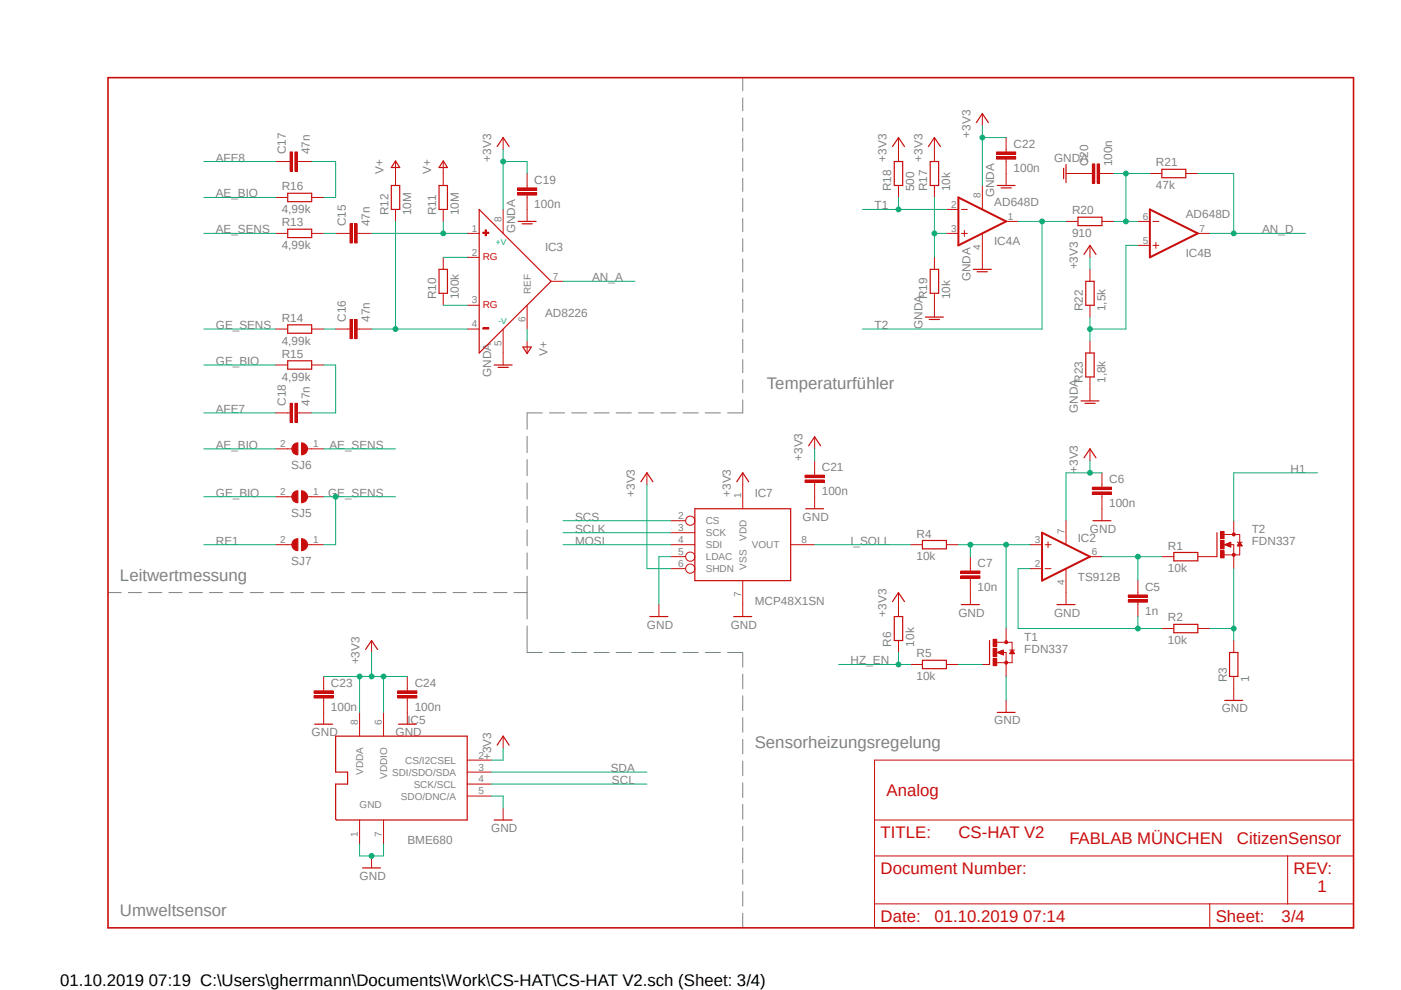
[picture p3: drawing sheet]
<svg xmlns="http://www.w3.org/2000/svg" width="297mm" height="210mm" viewBox="0 0 297 210" stroke-linecap="round" stroke-linejoin="round" font-family="sans-serif">
<path d="M22.4 16.1l265 181.2M287.4 16.1l-265 181.2" fill="none" stroke="#fff" stroke-width=".21"/>
<g fill="none" stroke="#808080" stroke-width=".21">
<path d="M157.5 16.5v2.8M157.5 20.7v2.8M157.5 25v2.8M157.5 29.3v2.7M157.5 33.6v2.7M157.5 37.8v2.8M157.5 42.1v2.8M157.5 46.4v2.7M157.5 50.6v2.8M157.5 54.9v2.8M157.5 59.2v2.7M157.5 63.5v2.7"/>
<path d="M157.5 67.7v2.8M157.5 72v2.8M157.5 76.2v2.8M111.8 92.5v3.5M111.8 97.5v3.4M115 87.5h-3.2v3.5M116.5 87.5h3.2M121.2 87.5h3.2M125.9 87.5h3.3M130.6 87.5h3.3M135.4 87.5h3.2M140.1 87.5h3.2"/>
<path d="M144.8 87.5h3.2M149.5 87.5h3.2M157.5 84.8v2.7h-3.2M157.5 80.5v2.8M111.8 102.4v3.4M111.8 107.4v3.4M111.8 112.3v3.4M111.8 117.2v3.5M22.9 125.6h2.8M27.2 125.6h2.8M31.5 125.6h2.8M35.8 125.6h2.8"/>
<path d="M40.1 125.6h2.8M44.4 125.6h2.8M48.7 125.6h2.8M53 125.6h2.8M57.3 125.6h2.8M61.6 125.6h2.8M66 125.6h2.7M70.2 125.6h2.8M74.5 125.6h2.8M78.8 125.6h2.9M83.1 125.6h2.8M87.5 125.6h2.8"/>
<path d="M91.7 125.6h2.9M96.1 125.6h2.7M100.4 125.6h2.8M104.6 125.6h2.9M109 125.6h2.8M111.8 122.2v9M111.8 132.7v5.6h3.2M116.5 138.3h3.2M121.2 138.3h3.2M125.9 138.3h3.3M130.6 138.3h3.3M135.4 138.3h3.2"/>
<path d="M140.1 138.3h3.2M144.8 138.3h3.2M149.5 138.3h3.2M154.3 138.3h3.2v3.1M157.5 142.9v3.1M157.5 147.5v3.2M157.5 152.1v3.2M157.5 156.8v3.1M157.5 161.4v3.1M157.5 166v3.1M157.5 170.6v3.1M157.5 175.2v3.1"/>
<path d="M157.5 179.8v3.1M157.5 184.4v3.1M157.5 189v3.1M157.5 193.6v3.1"/>
</g>
<path d="M220.9 112.9l10.2 5.1-10.2 5.1z" fill="none" stroke="#c90d0c" stroke-width=".42"/>
<path d="M218.4 115.5h2.5M221.6 115.5h1.2M222.2 114.9v1.2M226 110.4v5.1M231.1 118h2.5M218.4 120.6h2.5M221.6 120.6h1.2M226 120.6v5M241.3 125.6v.6M241.3 127.7v.5" fill="none" stroke="#c90d0c" stroke-width=".21"/>
<path d="M239.2 127.2h4.1v.5h-4.1z" fill-rule="evenodd" fill="#c90d0c"/>
<path d="M239.2 127.2h4.1v.5h-4.1z" fill="none" stroke="#c90d0c" stroke-width=".21"/>
<path d="M239.2 126.2h4.1v.5h-4.1z" fill-rule="evenodd" fill="#c90d0c"/>
<path d="M233.6 102.8v.5M233.6 104.8v.5M239.2 126.2h4.1v.5h-4.1zM241.3 123.1v2.5M241.3 128.2v2.5" fill="none" stroke="#c90d0c" stroke-width=".21"/>
<path d="M231.6 104.3h4.1v.5h-4.1z" fill-rule="evenodd" fill="#c90d0c"/>
<path d="M231.6 104.3h4.1v.5h-4.1z" fill="none" stroke="#c90d0c" stroke-width=".21"/>
<path d="M231.6 103.3h4.1v.5h-4.1z" fill-rule="evenodd" fill="#c90d0c"/>
<path d="M231.6 103.3h4.1v.5h-4.1zM233.6 100.2v2.6M233.6 105.3v2.6M205.7 120.6v.5M205.7 122.6v.5" fill="none" stroke="#c90d0c" stroke-width=".21"/>
<path d="M203.7 122.1h4.1v.5h-4.1z" fill-rule="evenodd" fill="#c90d0c"/>
<path d="M203.7 122.1h4.1v.5h-4.1z" fill="none" stroke="#c90d0c" stroke-width=".21"/>
<path d="M203.7 121.1h4.1v.5h-4.1z" fill-rule="evenodd" fill="#c90d0c"/>
<g fill="none" stroke="#c90d0c" stroke-width=".21">
<path d="M231.1 95.2v2.5M193 115.5h2.6M200.7 115.5h2.5M205.7 118v2.6M233.6 107.9v2.5M246.3 118h2.6M254 118h2.5M190.5 125.6v5.1M190.5 135.8v2.5M203.7 121.1h4.1v.5h-4.1zM205.7 123.1v5.1M211.2 138.3h2.1v2.6"/>
<path d="M211.3 136.2h3.3v1.6M213.3 135.8v.4M214.1 137.8h1M214.6 138.5v2h-3.3M226 125.6v2.6M246.3 133.3h2.6M254 133.3h2.5M261.6 135.8v2.5M193 140.9h2.6M200.7 140.9h2.5M208.3 140.9h1.5M213.3 148.5v2.5"/>
<path d="M261.6 143.4v5.1"/>
</g>
<g fill="none" stroke="#c90d0c" stroke-width=".25">
<path d="M229.8 97.1l1.3-1.9 1.3 1.9M195.6 114.6h5.1v1.8h-5.1zM231.7 110.4h3.8M248.9 117.1h5.1v1.8h-5.1zM189.2 127.6l1.3-2 1.3 2M189.6 130.7h1.8v5.1h-1.8zM195.6 140h5.1v1.8h-5.1zM203.8 128.2h3.8M209.8 135.8v5.1M224.1 128.2h3.8M248.9 132.4h5.1v1.8h-5.1zM260.7 138.3h1.8v5.1h-1.8z"/>
<path d="M211.5 151h3.7M259.7 148.5h3.8"/>
</g>
<path d="M213.1 135.9h.5v.5h-.5z" fill-rule="evenodd" fill="#c90d0c"/>
<path d="M213.1 135.9h.5v.5h-.5z" fill="none" stroke="#c90d0c" stroke-width=".21"/>
<path d="M213.1 140.3h.5v.4h-.5z" fill-rule="evenodd" fill="#c90d0c"/>
<path d="M213.1 140.3h.5v.4h-.5z" fill="none" stroke="#c90d0c" stroke-width=".21"/>
<path d="M210.6 139.6h.7v1.5h-.7z" fill-rule="evenodd" fill="#c90d0c"/>
<path d="M210.6 139.6h.7v1.5h-.7z" fill="none" stroke="#c90d0c" stroke-width=".21"/>
<path d="M210.6 135.6h.7v1.5h-.7z" fill-rule="evenodd" fill="#c90d0c"/>
<path d="M210.6 135.6h.7v1.5h-.7z" fill="none" stroke="#c90d0c" stroke-width=".21"/>
<path d="M210.6 137.5h.7v1.7h-.7z" fill-rule="evenodd" fill="#c90d0c"/>
<g fill="none" stroke="#c90d0c" stroke-width=".21">
<path d="M256.5 118h1.5M259.4 115.5h2.2v2.5M259.6 113.3h3.2v1.7M261.6 112.9v.4M262.3 115h1.1M262.8 115.6v2h-3.3M210.6 137.5h.7v1.7h-.7zM211.5 138.3l1.2-.5v1.1zM211.5 138.3h1.2M211.6 138.3h1.1M211.7 138.4h1M211.8 138.2h.9"/>
<path d="M211.9 138.5h.8M212 138.1h.7M212.2 138.6h.5M212.3 138h.4M212.4 138.7h.3M212.5 137.9h.2M212.6 138.8h.1M213.3 133.3v2.5M214.1 138.5h1M214.2 138.4h.8M214.2 138.3h.8M214.3 138.3h.6"/>
<path d="M214.4 138.2h.4M214.4 138.1h.4M214.5 138h.2M214.5 137.9h.2M214.6 137.8l.5 .8h-1zM213.3 140.9v2.5"/>
</g>
<path d="M258 112.9v5.1" fill="none" stroke="#c90d0c" stroke-width=".25"/>
<path d="M261.4 113.1h.4v.4l-.2 .2-.2-.2-.2-.2z" fill-rule="evenodd" fill="#c90d0c"/>
<path d="M261.4 113.1h.4v.4l-.2 .2-.2-.2-.2-.2z" fill="none" stroke="#c90d0c" stroke-width=".21"/>
<path d="M261.4 117.4h.4v.5l-.2 .1-.2-.1-.2-.3z" fill-rule="evenodd" fill="#c90d0c"/>
<path d="M261.4 117.4h.4v.5l-.2 .1-.2-.1-.2-.3z" fill="none" stroke="#c90d0c" stroke-width=".21"/>
<path d="M258.8 116.8h.7v1.5h-.7z" fill-rule="evenodd" fill="#c90d0c"/>
<path d="M258.8 116.8h.7v1.5h-.7z" fill="none" stroke="#c90d0c" stroke-width=".21"/>
<path d="M258.8 112.7h.7v1.5h-.7z" fill-rule="evenodd" fill="#c90d0c"/>
<path d="M258.8 112.7h.7v1.5h-.7z" fill="none" stroke="#c90d0c" stroke-width=".21"/>
<path d="M258.8 114.6h.7v1.8h-.7z" fill-rule="evenodd" fill="#c90d0c"/>
<g fill="none" stroke="#c90d0c" stroke-width=".21">
<path d="M258.8 114.6h.7v1.8h-.7zM259.8 115.5h1.1M259.8 115.4h1.1M260 115.6h.9M260 115.4h.9M260.2 115.7h.7M260.2 115.3h.7M260.4 115.8h.5M260.5 115.2h.4M260.7 115.1h.2M260.7 115.9h.2M260.9 116h.1"/>
<path d="M260.9 115h.1M260.9 115l-1.2 .5 1.2 .5M260.9 115v1M261.6 110.4v2.5M261.6 118v2.6M262.4 115.7h1M262.4 115.6h.9M262.5 115.5h.7M262.5 115.4h.6M262.6 115.4h.5M262.7 115.3h.4M262.7 115.2h.3"/>
<path d="M262.8 115.1h.1M262.8 115l.6 .7h-1.1zM262.8 115h.1"/>
</g>
<path d="M101.6 44.4l15.2 15.2-15.2 15.2z" fill="none" stroke="#c90d0c" stroke-width=".25"/>
<path d="M102.9 48.7h.2v1.3h-.2z" fill-rule="evenodd" fill="#c90d0c"/>
<path d="M102.9 48.7h.2v1.3h-.2z" fill="none" stroke="#c90d0c" stroke-width=".21"/>
<path d="M102.4 49.2h1.2v.3h-1.2z" fill-rule="evenodd" fill="#c90d0c"/>
<path d="M102.4 49.2h1.2v.3h-1.2z" fill="none" stroke="#c90d0c" stroke-width=".21"/>
<path d="M102.4 69.5h1.2v.3h-1.2z" fill-rule="evenodd" fill="#c90d0c"/>
<g fill="none" stroke="#c90d0c" stroke-width=".21">
<path d="M83.9 36.8v2.5M94 36.8v2.5M58.5 49.5h2.5M58.5 41.9h2.5M66.1 49.5h2.5M66.1 41.9h2.5M73.7 49.5h.5M75.7 49.5h.5M83.9 44.4v2.5M94 44.4v2.5M94 54.6v2.5M99.1 49.5h2.5"/>
<path d="M99.1 54.6h2.5M106.7 44.4v5.1M116.8 59.6h2.6M58.5 69.8h2.5M58.5 77.4h2.5M66.1 69.8h2.5M66.1 77.4h2.5M94 62.2v2.5M99.1 69.8h2.5M99.1 64.7h2.5M102.4 69.5h1.2v.3h-1.2zM106.7 69.8v5"/>
<path d="M111.8 64.7v5.1"/>
</g>
<path d="M83 39.3h1.7v5.1h-1.7zM93.1 39.3h1.8v5.1h-1.8zM61 48.6h5.1v1.8h-5.1zM61 41h5.1v1.8h-5.1zM93.1 57.1h1.8v5.1h-1.8zM61 68.9h5.1v1.8h-5.1zM61 76.5h5.1v1.8h-5.1z" fill="none" stroke="#c90d0c" stroke-width=".25"/>
<path d="M75.2 47.5h.5v4h-.5z" fill-rule="evenodd" fill="#c90d0c"/>
<path d="M75.2 47.5h.5v4h-.5z" fill="none" stroke="#c90d0c" stroke-width=".21"/>
<path d="M74.2 47.5h.5v4h-.5z" fill-rule="evenodd" fill="#c90d0c"/>
<path d="M71.2 49.5h2.5M74.2 47.5h.5v4h-.5zM76.2 49.5h2.6M73.7 69.8h.5M75.7 69.8h.5" fill="none" stroke="#c90d0c" stroke-width=".21"/>
<path d="M75.2 67.7h.5v4.1h-.5z" fill-rule="evenodd" fill="#c90d0c"/>
<path d="M75.2 67.7h.5v4.1h-.5z" fill="none" stroke="#c90d0c" stroke-width=".21"/>
<path d="M74.2 67.7h.5v4.1h-.5z" fill-rule="evenodd" fill="#c90d0c"/>
<path d="M61 34.2h.5M63 34.2h.5M71.2 69.8h2.5M74.2 67.7h.5v4.1h-.5zM76.2 69.8h2.6" fill="none" stroke="#c90d0c" stroke-width=".21"/>
<path d="M62.5 32.2h.5v4.1h-.5z" fill-rule="evenodd" fill="#c90d0c"/>
<path d="M62.5 32.2h.5v4.1h-.5z" fill="none" stroke="#c90d0c" stroke-width=".21"/>
<path d="M61.5 32.2h.5v4.1h-.5z" fill-rule="evenodd" fill="#c90d0c"/>
<path d="M58.5 34.2h2.5M61.5 32.2h.5v4.1h-.5zM63.5 34.2h2.6M61 87.5h.5M63 87.5h.5" fill="none" stroke="#c90d0c" stroke-width=".21"/>
<path d="M62.5 85.5h.5v4.1h-.5z" fill-rule="evenodd" fill="#c90d0c"/>
<path d="M62.5 85.5h.5v4.1h-.5z" fill="none" stroke="#c90d0c" stroke-width=".21"/>
<path d="M61.5 85.5h.5v4.1h-.5z" fill-rule="evenodd" fill="#c90d0c"/>
<path d="M111.8 39.3v.5M111.8 41.4v.5M58.5 87.5h2.5M61.5 85.5h.5v4.1h-.5zM63.5 87.5h2.6" fill="none" stroke="#c90d0c" stroke-width=".21"/>
<path d="M109.7 40.9h4.1v.5h-4.1z" fill-rule="evenodd" fill="#c90d0c"/>
<path d="M109.7 40.9h4.1v.5h-4.1z" fill="none" stroke="#c90d0c" stroke-width=".21"/>
<path d="M109.7 39.8h4.1v.5h-4.1z" fill-rule="evenodd" fill="#c90d0c"/>
<g fill="none" stroke="#c90d0c" stroke-width=".21">
<path d="M83.9 34.2v2.6M94 34.2v2.6M106.7 29.2v2.5M109.7 39.8h4.1v.5h-4.1zM111.8 36.8v2.5M190.5 29.2v5M190.5 39.3v2.6M198.1 29.2v5M198.1 39.3v2.6M231.1 36.8h.5M233.1 36.8h.5M243.8 36.8h2.5"/>
<path d="M251.4 36.8h2.6M111.8 41.9v5M198.1 54.6v2.5M200.7 49.5h2.5M200.7 44.4h2.5M203.8 49.5h1.3M203.8 44.4h1.3M204.5 48.9v1.2M213.3 46.9h2.6M226 46.9h2.6M231.1 52v2.6M231.1 57.1v2.5"/>
<path d="M233.6 46.9h2.6M241.3 46.9h2.5M241.3 52h2.5M244.4 46.9h1.3M244.4 52h1.3M245.1 51.4v1.3M254 49.5h2.5M106.7 74.8v2.6M111.8 72.3v2.5M198.1 62.2v5M231.1 64.7v2.5M231.1 72.3v2.5"/>
<path d="M231.1 79.9v5.1"/>
</g>
<g fill="none" stroke="#c90d0c" stroke-width=".25">
<path d="M83.9 34.1l.8 1.4h-1.7zM94 34.1l.9 1.4h-1.8zM105.4 31.1l1.3-1.9 1.2 1.9M189.2 31.1l1.3-1.9 1.3 1.9M189.6 34.2h1.8v5.1h-1.8zM196.8 31.1l1.3-1.9 1.3 1.9M197.2 34.2h1.8v5.1h-1.8zM246.3 35.9h5.1v1.8h-5.1zM109.9 46.9h3.8M110.7 47.5h2.2M197.2 57.1h1.8v5.1h-1.8zM228.6 46.1h5v1.7h-5z"/>
<path d="M229.8 53.9l1.3-1.9 1.3 1.9M230.2 59.6h1.8v5.1h-1.8zM104.8 77.4h3.8M105.6 77.9h2.2M110.9 73.6h1.7l-.8 1.4zM196.2 67.2h3.8M197 67.7h2.2M230.2 74.8h1.8v5.1h-1.8zM229.2 85h3.8M230 85.5h2.2"/>
</g>
<path d="M203.2 41.9l10.1 5-10.1 5.1zM243.8 44.4l10.2 5.1-10.2 5.1z" fill="none" stroke="#c90d0c" stroke-width=".42"/>
<path d="M232.6 34.8h.5v4h-.5z" fill-rule="evenodd" fill="#c90d0c"/>
<path d="M232.6 34.8h.5v4h-.5z" fill="none" stroke="#c90d0c" stroke-width=".21"/>
<path d="M231.6 34.8h.5v4h-.5z" fill-rule="evenodd" fill="#c90d0c"/>
<path d="M208.3 24.1v2.5M208.3 39.3v5.1M226 36.8h5.1M231.6 34.8h.5v4h-.5zM233.6 36.8h2.6M208.3 49.5v7.6" fill="none" stroke="#c90d0c" stroke-width=".21"/>
<path d="M207 26l1.3-1.9 1.2 1.9M225.5 35.7v2.2M226 34.9v3.8M206.4 57.1h3.8M207.2 57.6h2.1" fill="none" stroke="#c90d0c" stroke-width=".25"/>
<path d="M62.2 104.4l.4-.2 .6-.1v2.5a1.27 1.27 0 0 1-1.2-.8 1.27 1.27 0 0 1 .2-1.4z" fill-rule="evenodd" fill="#c90d0c"/>
<path d="M62.2 104.4l.4-.2 .6-.1v2.5a1.27 1.27 0 0 1-1.2-.8 1.27 1.27 0 0 1 .2-1.4z" fill="none" stroke="#c90d0c" stroke-width=".21"/>
<path d="M63.9 104.1a1.27 1.27 0 0 1 1.3 1.2 1.27 1.27 0 0 1-1.3 1.3z" fill-rule="evenodd" fill="#c90d0c"/>
<path d="M58.5 105.3h3.4M63.9 104.1a1.27 1.27 0 0 1 1.3 1.2 1.27 1.27 0 0 1-1.3 1.3zM65.2 105.3h3.4" fill="none" stroke="#c90d0c" stroke-width=".21"/>
<path d="M62.2 94.3l.4-.3 .6-.1v2.5a1.27 1.27 0 0 1-1.2-.7 1.27 1.27 0 0 1 .2-1.4z" fill-rule="evenodd" fill="#c90d0c"/>
<path d="M62.2 94.3l.4-.3 .6-.1v2.5a1.27 1.27 0 0 1-1.2-.7 1.27 1.27 0 0 1 .2-1.4z" fill="none" stroke="#c90d0c" stroke-width=".21"/>
<path d="M63.9 93.9a1.27 1.27 0 0 1 1.3 1.3 1.27 1.27 0 0 1-1.3 1.2z" fill-rule="evenodd" fill="#c90d0c"/>
<g fill="none" stroke="#c90d0c" stroke-width=".21">
<path d="M58.5 95.2h3.4M63.9 93.9a1.27 1.27 0 0 1 1.3 1.3 1.27 1.27 0 0 1-1.3 1.2zM65.2 95.2h3.4M172.7 100.2v.6M172.7 102.3v.5M76.2 151v5.1M81.3 151v5.1M76.2 173.9v5M81.3 173.9v5M99.1 161.2h5M99.1 163.7h5M99.1 168.8h5"/>
<path d="M99.1 166.2h5"/>
</g>
<path d="M71.2 156.1h27.9v17.8l-27.8-.1-.1-.1v-7.5h2.5v-2.5h-2.5z" fill="none" stroke="#c90d0c" stroke-width=".25"/>
<path d="M170.7 101.8h4v.5h-4z" fill-rule="evenodd" fill="#c90d0c"/>
<path d="M170.7 101.8h4v.5h-4z" fill="none" stroke="#c90d0c" stroke-width=".21"/>
<path d="M170.7 100.8h4v.5h-4z" fill-rule="evenodd" fill="#c90d0c"/>
<path d="M213.3 31.7v.5M213.3 33.7v.5M172.7 97.7v2.5M170.7 100.8h4v.5h-4zM172.7 102.8v2.5" fill="none" stroke="#c90d0c" stroke-width=".21"/>
<path d="M211.3 33.2h4v.5h-4z" fill-rule="evenodd" fill="#c90d0c"/>
<path d="M211.3 33.2h4v.5h-4z" fill="none" stroke="#c90d0c" stroke-width=".21"/>
<path d="M211.3 32.2h4v.5h-4z" fill-rule="evenodd" fill="#c90d0c"/>
<path d="M211.3 32.2h4v.5h-4zM213.3 29.2v2.5M213.3 34.2v2.6M68.6 146v.5M68.6 148v.5" fill="none" stroke="#c90d0c" stroke-width=".21"/>
<path d="M66.6 147.5h4.1v.5h-4.1z" fill-rule="evenodd" fill="#c90d0c"/>
<path d="M66.6 147.5h4.1v.5h-4.1z" fill="none" stroke="#c90d0c" stroke-width=".21"/>
<path d="M66.6 146.5h4.1v.5h-4.1z" fill-rule="evenodd" fill="#c90d0c"/>
<path d="M66.6 146.5h4.1v.5h-4.1zM68.6 143.4v2.6M68.6 148.5v2.5M86.4 146v.5M86.4 148v.5" fill="none" stroke="#c90d0c" stroke-width=".21"/>
<path d="M84.3 147.5h4.1v.5h-4.1z" fill-rule="evenodd" fill="#c90d0c"/>
<path d="M84.3 147.5h4.1v.5h-4.1z" fill="none" stroke="#c90d0c" stroke-width=".21"/>
<path d="M84.3 146.5h4.1v.5h-4.1z" fill-rule="evenodd" fill="#c90d0c"/>
<path d="M172.7 105.3v2.6M78.8 135.8v2.5M68.6 151v2.5M84.3 146.5h4.1v.5h-4.1zM86.4 143.4v2.6M86.4 148.5v5M106.7 156.1v2.5M106.7 171.3v2.6M78.8 181.5v2.5" fill="none" stroke="#c90d0c" stroke-width=".21"/>
<path d="M170.8 107.9h3.8M77.5 137.7l1.3-1.9 1.2 1.9M66.7 153.5h3.8M84.5 153.5h3.8M105.4 158l1.3-1.9 1.2 1.9M104.8 173.9h3.8M76.9 184h3.8" fill="none" stroke="#c90d0c" stroke-width=".25"/>
<path d="M62.2 114.6l1-.4v2.6a1.3 1.3 0 0 1-1.2-.8 1.3 1.3 0 0 1 .2-1.4z" fill-rule="evenodd" fill="#c90d0c"/>
<path d="M62.2 114.6l1-.4v2.6a1.3 1.3 0 0 1-1.2-.8 1.3 1.3 0 0 1 .2-1.4z" fill="none" stroke="#c90d0c" stroke-width=".21"/>
<path d="M63.9 114.2a1.27 1.27 0 0 1 1.3 1.3 1.27 1.27 0 0 1-1.3 1.3z" fill-rule="evenodd" fill="#c90d0c"/>
<g fill="none" stroke="#c90d0c" stroke-width=".21">
<path d="M213.3 36.8v2.5M172.7 92.6v2.6M58.5 115.5h3.4M63.9 114.2a1.27 1.27 0 0 1 1.3 1.3 1.27 1.27 0 0 1-1.3 1.3zM65.2 115.5h3.4M137.2 100.2v2.6M142.2 115.5h5.1M142.2 110.4h3.1M142.2 112.9h5.1M142.2 118h3.1M157.5 100.2v7.7M167.6 115.5h5.1"/>
<path d="M139.7 128.2v2.5M142.2 120.6h3.1M157.5 123.1v7.6M185.4 161.2h101.6v35.5h-101.6zM185.4 173.9h101.6M185.4 181.5h101.6M185.4 191.6h101.6M256.5 191.6v5.1M273 181.5v10.1"/>
<circle cx="146.3" cy="110.4" r=".98"/>
<circle cx="146.3" cy="118" r=".98"/>
<circle cx="146.3" cy="120.6" r=".98"/>
</g>
<path d="M211.5 39.3h3.7M212.3 39.8h2.1M171.4 94.5l1.3-1.9 1.3 1.9M135.9 102.2l1.3-2 1.2 2M147.3 107.9h20.3v15.2h-20.3zM156.2 102.2l1.3-2 1.2 2M137.8 130.7h3.8M155.6 130.7h3.8" fill="none" stroke="#c90d0c" stroke-width=".25"/>
<path d="M22.9 16.5h264.1v180.2h-264.1z" fill="none" stroke="#c90d0c" stroke-width=".34"/>
<path d="M233.6 118h12.7M241.3 118v5.1" fill="none" stroke="#0dab76" stroke-width=".21"/>
<circle cx="241.2" cy="118" r=".51" fill="#0dab76"/>
<g fill="none" stroke="#0dab76" stroke-width=".21">
<path d="M215.9 120.6v12.7h30.4M241.3 130.7v2.6"/>
<circle cx="241.2" cy="118" r=".51"/>
</g>
<circle cx="241.2" cy="133.3" r=".51" fill="#0dab76"/>
<g fill="none" stroke="#0dab76" stroke-width=".21">
<path d="M215.9 120.6h2.5M256.5 133.3h5.1M261.6 120.6v15.2"/>
<circle cx="241.2" cy="133.3" r=".51"/>
</g>
<circle cx="261.6" cy="133.3" r=".51" fill="#0dab76"/>
<g fill="none" stroke="#0dab76" stroke-width=".21">
<path d="M203.2 115.5h15.2M205.7 115.5v2.5"/>
<circle cx="261.6" cy="133.3" r=".51"/>
</g>
<circle cx="205.7" cy="115.5" r=".51" fill="#0dab76"/>
<g fill="none" stroke="#0dab76" stroke-width=".21">
<path d="M213.3 115.5v17.8"/>
<circle cx="205.7" cy="115.5" r=".51"/>
</g>
<circle cx="213.3" cy="115.5" r=".51" fill="#0dab76"/>
<g fill="none" stroke="#0dab76" stroke-width=".21">
<path d="M172.7 115.5h20.3M213.3 143.4v5.1M76.2 178.9v2.6h5.1v-2.6"/>
<circle cx="213.3" cy="115.5" r=".51"/>
</g>
<circle cx="78.8" cy="181.5" r=".51" fill="#0dab76"/>
<g fill="none" stroke="#0dab76" stroke-width=".21">
<path d="M142.2 118h-2.5v10.2M190.5 138.3v2.6M177.8 140.9h15.2M104.1 168.8h2.6v2.5"/>
<circle cx="78.8" cy="181.5" r=".51"/>
</g>
<circle cx="190.5" cy="140.9" r=".51" fill="#0dab76"/>
<g fill="none" stroke="#0dab76" stroke-width=".21">
<path d="M231.1 97.7v2.5M233.6 100.2h-7.6v10.2"/>
<circle cx="190.5" cy="140.9" r=".51"/>
</g>
<circle cx="231.1" cy="100.2" r=".51" fill="#0dab76"/>
<g fill="none" stroke="#0dab76" stroke-width=".21">
<path d="M106.7 34.2h5.1v2.6M106.7 31.7v12.7"/>
<circle cx="231.1" cy="100.2" r=".51"/>
</g>
<circle cx="106.7" cy="34.2" r=".51" fill="#0dab76"/>
<g fill="none" stroke="#0dab76" stroke-width=".21">
<path d="M208.3 26.6v12.7M208.3 29.2h5M231.1 54.6v2.5"/>
<circle cx="106.7" cy="34.2" r=".51"/>
</g>
<circle cx="208.3" cy="29.2" r=".51" fill="#0dab76"/>
<g fill="none" stroke="#0dab76" stroke-width=".21">
<path d="M172.7 95.2v2.5M78.8 138.3v5.1h7.6M68.6 143.4h7.6"/>
<circle cx="208.3" cy="29.2" r=".51"/>
</g>
<circle cx="78.8" cy="143.4" r=".51" fill="#0dab76"/>
<g fill="none" stroke="#0dab76" stroke-width=".21">
<path d="M76.2 143.4h2.6M81.3 143.4v7.6"/>
<circle cx="78.8" cy="143.4" r=".51"/>
</g>
<circle cx="81.3" cy="143.4" r=".51" fill="#0dab76"/>
<g fill="none" stroke="#0dab76" stroke-width=".21">
<path d="M76.2 143.4v7.6"/>
<circle cx="81.3" cy="143.4" r=".51"/>
</g>
<circle cx="76.2" cy="143.4" r=".51" fill="#0dab76"/>
<g fill="none" stroke="#0dab76" stroke-width=".21">
<path d="M78.8 49.5h20.3M94 54.6h5.1M94 46.9v2.6M94 64.7h5.1M137.2 102.8v17.8h5M279.4 100.2h-17.8v10.2M106.7 158.6v2.6h-2.6M203.2 140.9h5.1"/>
<circle cx="76.2" cy="143.4" r=".51"/>
</g>
<circle cx="94" cy="49.5" r=".51" fill="#0dab76"/>
<g fill="none" stroke="#0dab76" stroke-width=".21">
<path d="M83.9 46.9v22.9M78.8 69.8h20.3"/>
<circle cx="94" cy="49.5" r=".51"/>
</g>
<circle cx="83.9" cy="69.8" r=".51" fill="#0dab76"/>
<g fill="none" stroke="#0dab76" stroke-width=".21">
<path d="M43.2 34.2h15.3M66.1 34.2h5.1v7.7h-2.6M43.2 41.9h15.3M68.6 49.5h2.6M119.4 59.6h15.2M182.9 44.4h17.8M190.5 41.9v2.5M43.2 77.4h15.3M68.6 69.8h2.6M68.6 77.4h2.6v10.1h-5.1M111.8 69.8v2.5M43.2 87.5h15.3"/>
<path d="M43.2 95.2h15.3M43.2 105.3h15.3"/>
<circle cx="83.9" cy="69.8" r=".51"/>
</g>
<circle cx="190.5" cy="44.4" r=".51" fill="#0dab76"/>
<g fill="none" stroke="#0dab76" stroke-width=".21">
<path d="M198.1 49.5h2.6M198.1 41.9v12.7"/>
<circle cx="190.5" cy="44.4" r=".51"/>
</g>
<circle cx="198.1" cy="49.5" r=".51" fill="#0dab76"/>
<g fill="none" stroke="#0dab76" stroke-width=".21">
<path d="M215.9 46.9h10.1M220.9 46.9v22.9"/>
<circle cx="198.1" cy="49.5" r=".51"/>
</g>
<circle cx="220.9" cy="46.9" r=".51" fill="#0dab76"/>
<g fill="none" stroke="#0dab76" stroke-width=".21">
<path d="M243.8 36.8h-5.1v10.1M236.2 46.9h5.1M182.9 69.8h38"/>
<circle cx="220.9" cy="46.9" r=".51"/>
</g>
<circle cx="238.7" cy="46.9" r=".51" fill="#0dab76"/>
<g fill="none" stroke="#0dab76" stroke-width=".21">
<path d="M236.2 36.8h2.5"/>
<circle cx="238.7" cy="46.9" r=".51"/>
</g>
<circle cx="238.7" cy="36.8" r=".51" fill="#0dab76"/>
<g fill="none" stroke="#0dab76" stroke-width=".21">
<path d="M238.7 52v17.8h-7.6M231.1 67.2v5.1"/>
<circle cx="238.7" cy="36.8" r=".51"/>
</g>
<circle cx="231.1" cy="69.8" r=".51" fill="#0dab76"/>
<g fill="none" stroke="#0dab76" stroke-width=".21">
<path d="M254 36.8h7.6v12.7M238.7 52h2.6M256.5 49.5h20.3"/>
<circle cx="231.1" cy="69.8" r=".51"/>
</g>
<circle cx="261.6" cy="49.5" r=".51" fill="#0dab76"/>
<g fill="none" stroke="#0dab76" stroke-width=".21">
<path d="M43.2 49.5h15.3M43.2 69.8h15.3M68.6 95.2h15.3M68.6 105.3h15.3M71.2 105.3v10.2h-2.6M119.4 115.5h22.8M119.4 112.9h22.8M119.4 110.4h22.8"/>
<circle cx="261.6" cy="49.5" r=".51"/>
</g>
<circle cx="71.2" cy="105.3" r=".51" fill="#0dab76"/>
<g fill="none" stroke="#0dab76" stroke-width=".21">
<path d="M43.2 115.5h15.3M104.1 163.7h33.1M104.1 166.2h33.1"/>
<circle cx="71.2" cy="105.3" r=".51"/>
</g>
<g font-size="3.6" fill="#808080">
<text x="162.6" y="82.5">Temperaturfühler</text>
<text x="25.4" y="123.1">Leitwertmessung</text>
<text x="160" y="158.6">Sensorheizungsregelung</text>
<text x="25.4" y="194.2">Umweltsensor</text>
</g>
<g font-size="3.6" fill="#c90d0c">
<text x="188" y="168.8">Analog</text>
<text x="186.7" y="177.7">TITLE:</text>
<text x="203.2" y="177.7">CS-HAT V2</text>
<text x="226.7" y="178.9">FABLAB MÜNCHEN</text>
<text x="262.3" y="178.9">CitizenSensor</text>
<text x="186.7" y="185.3">Document Number:</text>
<text x="274.3" y="185.3">REV:</text>
<text x="279.4" y="189.1">1</text>
<text x="186.7" y="195.5">Date:</text>
<text x="198.1" y="195.5">01.10.2019 07:14</text>
<text x="257.8" y="195.5">Sheet:</text>
<text x="271.7" y="195.5">3/4</text>
</g>
<text font-size="3.6" x="12.7" y="209">01.10.2019 07:19 C:\Users\gherrmann\Documents\Work\CS-HAT\CS-HAT V2.sch (Sheet: 3/4)</text>
<g font-size="2.5" fill="#808080">
<text x="205.7" y="29.2" transform="rotate(-90 205.7 29.2)">+3V3</text>
<text x="45.8" y="34.2">AFE8</text>
<text x="60.6" y="32.7" transform="rotate(-90 60.6 32.7)">C17</text>
<text x="65.7" y="32.7" transform="rotate(-90 65.7 32.7)">47n</text>
<text x="104.1" y="34.2" transform="rotate(-90 104.1 34.2)">+3V3</text>
<text x="188" y="34.2" transform="rotate(-90 188 34.2)">+3V3</text>
<text x="195.6" y="34.2" transform="rotate(-90 195.6 34.2)">+3V3</text>
<text x="214.9" y="31.3">C22</text>
<text x="223.5" y="34.2">GNDA</text>
<text x="230.7" y="35.3" transform="rotate(-90 230.7 35.3)">C20</text>
<text x="235.8" y="35.3" transform="rotate(-90 235.8 35.3)">100n</text>
<text x="245.1" y="35.3">R21</text>
<text x="45.8" y="41.9">AE_BIO</text>
<text x="59.7" y="40.3">R16</text>
<text x="81.3" y="36.8" transform="rotate(-90 81.3 36.8)">V+</text>
<text x="91.4" y="36.8" transform="rotate(-90 91.4 36.8)">V+</text>
<text x="113.3" y="38.9">C19</text>
<text x="189" y="40.6" transform="rotate(-90 189 40.6)">R18</text>
<text x="193.8" y="40.6" transform="rotate(-90 193.8 40.6)">500</text>
<text x="196.6" y="40.6" transform="rotate(-90 196.6 40.6)">R17</text>
<text x="201.4" y="40.6" transform="rotate(-90 201.4 40.6)">10k</text>
<text x="210.8" y="41.9" transform="rotate(-90 210.8 41.9)">GNDA</text>
<text x="214.9" y="36.4">100n</text>
<text x="245.1" y="40.1">47k</text>
<text x="59.7" y="45.2">4,99k</text>
<text x="59.7" y="48">R13</text>
<text x="73.3" y="48" transform="rotate(-90 73.3 48)">C15</text>
<text x="78.4" y="48" transform="rotate(-90 78.4 48)">47n</text>
<text x="82.3" y="45.7" transform="rotate(-90 82.3 45.7)">R12</text>
<text x="87.2" y="45.7" transform="rotate(-90 87.2 45.7)">10M</text>
<text x="92.5" y="45.7" transform="rotate(-90 92.5 45.7)">R11</text>
<text x="97.3" y="45.7" transform="rotate(-90 97.3 45.7)">10M</text>
<text x="113.3" y="44">100n</text>
<text x="185.4" y="44.4">T1</text>
<text x="210.8" y="43.6">AD648D</text>
<text x="227.3" y="45.4">R20</text>
<text x="251.4" y="46.2">AD648D</text>
<text x="45.8" y="49.5">AE_SENS</text>
<text x="59.7" y="52.8">4,99k</text>
<text x="109.2" y="49.5" transform="rotate(-90 109.2 49.5)">GNDA</text>
<text x="115.6" y="53.3">IC3</text>
<text x="210.8" y="51.9">IC4A</text>
<text x="227.3" y="50.2">910</text>
<text x="267.6" y="49.5">AN_D</text>
<text x="125.6" y="59.6">AN_A</text>
<text x="205.7" y="59.6" transform="rotate(-90 205.7 59.6)">GNDA</text>
<text x="228.6" y="57.1" transform="rotate(-90 228.6 57.1)">+3V3</text>
<text x="251.4" y="54.4">IC4B</text>
<text x="92.5" y="63.5" transform="rotate(-90 92.5 63.5)">R10</text>
<text x="97.3" y="63.5" transform="rotate(-90 97.3 63.5)">100k</text>
<text x="196.6" y="63.5" transform="rotate(-90 196.6 63.5)">R19</text>
<text x="201.4" y="63.5" transform="rotate(-90 201.4 63.5)">10k</text>
<text x="229.6" y="66" transform="rotate(-90 229.6 66)">R22</text>
<text x="234.4" y="66" transform="rotate(-90 234.4 66)">1,5k</text>
<text x="45.8" y="69.8">GE_SENS</text>
<text x="59.7" y="68.3">R14</text>
<text x="73.3" y="68.3" transform="rotate(-90 73.3 68.3)">C16</text>
<text x="78.4" y="68.3" transform="rotate(-90 78.4 68.3)">47n</text>
<text x="115.6" y="67.3">AD8226</text>
<text x="185.4" y="69.8">T2</text>
<text x="195.6" y="69.8" transform="rotate(-90 195.6 69.8)">GNDA</text>
<text x="45.8" y="77.4">GE_BIO</text>
<text x="59.7" y="73.1">4,99k</text>
<text x="59.7" y="75.9">R15</text>
<text x="116.1" y="75.4" transform="rotate(-90 116.1 75.4)">V+</text>
<text x="59.7" y="80.7">4,99k</text>
<text x="104.1" y="79.9" transform="rotate(-90 104.1 79.9)">GNDA</text>
<text x="229.6" y="81.2" transform="rotate(-90 229.6 81.2)">R23</text>
<text x="234.4" y="81.2" transform="rotate(-90 234.4 81.2)">1,8k</text>
<text x="45.8" y="87.5">AFE7</text>
<text x="60.6" y="86" transform="rotate(-90 60.6 86)">C18</text>
<text x="65.7" y="86" transform="rotate(-90 65.7 86)">47n</text>
<text x="228.6" y="87.5" transform="rotate(-90 228.6 87.5)">GNDA</text>
<text x="45.8" y="95.2">AE_BIO</text>
<text x="69.8" y="95.2">AE_SENS</text>
<text x="61.8" y="99.5">SJ6</text>
<text x="170.2" y="97.7" transform="rotate(-90 170.2 97.7)">+3V3</text>
<text x="174.2" y="99.9">C21</text>
<text x="228.6" y="100.2" transform="rotate(-90 228.6 100.2)">+3V3</text>
<text x="273.6" y="100.2">H1</text>
<text x="45.8" y="105.3">GE_BIO</text>
<text x="69.6" y="105.3">GE_SENS</text>
<text x="134.6" y="105.3" transform="rotate(-90 134.6 105.3)">+3V3</text>
<text x="154.9" y="105.3" transform="rotate(-90 154.9 105.3)">+3V3</text>
<text x="160" y="105.3">IC7</text>
<text x="174.2" y="104.9">100n</text>
<text x="235.2" y="107.5">100n</text>
<text x="235.2" y="102.4">C6</text>
<text x="61.8" y="109.6">SJ5</text>
<text x="121.9" y="112.9">SCLK</text>
<text x="121.9" y="110.4">SCS</text>
<text x="170.2" y="110.4">GND</text>
<text x="231.1" y="112.9">GND</text>
<text x="265.4" y="112.9">T2</text>
<text x="45.8" y="115.5">RE1</text>
<text x="61.8" y="119.8">SJ7</text>
<text x="121.9" y="115.5">MOSI</text>
<text x="180.3" y="115.5">I_SOLL</text>
<text x="194.3" y="118.8">10k</text>
<text x="194.3" y="114">R4</text>
<text x="228.6" y="114.9">IC2</text>
<text x="247.6" y="116.5">R1</text>
<text x="265.4" y="115.5">FDN337</text>
<text x="207.3" y="125.3">10n</text>
<text x="207.3" y="120.2">C7</text>
<text x="228.6" y="123.1">TS912B</text>
<text x="242.8" y="125.3">C5</text>
<text x="247.6" y="121.3">10k</text>
<text x="160" y="128.2">MCP48X1SN</text>
<text x="188" y="130.7" transform="rotate(-90 188 130.7)">+3V3</text>
<text x="203.2" y="130.7">GND</text>
<text x="223.5" y="130.7">GND</text>
<text x="242.8" y="130.3">1n</text>
<text x="247.6" y="131.7">R2</text>
<text x="137.2" y="133.3">GND</text>
<text x="154.9" y="133.3">GND</text>
<text x="189" y="137.1" transform="rotate(-90 189 137.1)">R6</text>
<text x="193.8" y="137.1" transform="rotate(-90 193.8 137.1)">10k</text>
<text x="217.2" y="135.8">T1</text>
<text x="247.6" y="136.6">10k</text>
<text x="76.2" y="140.9" transform="rotate(-90 76.2 140.9)">+3V3</text>
<text x="180.3" y="140.9">HZ_EN</text>
<text x="194.3" y="139.4">R5</text>
<text x="217.2" y="138.3">FDN337</text>
<text x="70.1" y="145.6">C23</text>
<text x="87.9" y="145.6">C24</text>
<text x="194.3" y="144.2">10k</text>
<text x="260.1" y="144.7" transform="rotate(-90 260.1 144.7)">R3</text>
<text x="264.9" y="144.7" transform="rotate(-90 264.9 144.7)">1</text>
<text x="70.1" y="150.7">100n</text>
<text x="86.4" y="153.6">IC5</text>
<text x="87.9" y="150.7">100n</text>
<text x="210.8" y="153.6">GND</text>
<text x="259" y="151">GND</text>
<text x="66.1" y="156.1">GND</text>
<text x="83.9" y="156.1">GND</text>
<text x="104.1" y="161.2" transform="rotate(-90 104.1 161.2)">+3V3</text>
<text x="129.5" y="163.7">SDA</text>
<text x="129.7" y="166.2">SCL</text>
<text x="86.4" y="178.9">BME680</text>
<text x="104.1" y="176.4">GND</text>
<text x="76.2" y="186.6">GND</text>
</g>
<g font-size="2.1" fill="#808080">
<text x="106.3" y="47.2" transform="rotate(-90 106.3 47.2)">8</text>
<text x="201.6" y="44">2</text>
<text x="207.9" y="42.1" transform="rotate(-90 207.9 42.1)">8</text>
<text x="213.7" y="46.6">1</text>
<text x="242.3" y="46.6">6</text>
<text x="100.1" y="49.1">1</text>
<text x="201.6" y="49.1">3</text>
<text x="207.9" y="53" transform="rotate(-90 207.9 53)">4</text>
<text x="242.3" y="51.6">5</text>
<text x="254.3" y="49.1">7</text>
<text x="100.1" y="54.2">2</text>
<text x="117.2" y="59.3">7</text>
<text x="100.1" y="64.3">3</text>
<text x="112.5" y="62.4" transform="rotate(-90 112.5 62.4)">REF</text>
<text x="100.1" y="69.4">4</text>
<text x="111.4" y="68.2" transform="rotate(-90 111.4 68.2)">6</text>
<text x="106.3" y="73.3" transform="rotate(-90 106.3 73.3)">5</text>
<text x="59.4" y="94.8">2</text>
<text x="66.4" y="94.8">1</text>
<text x="59.4" y="105">2</text>
<text x="66.4" y="105">1</text>
<text x="157.1" y="105.5" transform="rotate(-90 157.1 105.5)">1</text>
<text x="143.8" y="110.1">2</text>
<text x="143.8" y="112.6">3</text>
<text x="149.6" y="111.2">CS</text>
<text x="149.6" y="113.7">SCK</text>
<text x="225.7" y="113.2" transform="rotate(-90 225.7 113.2)">7</text>
<text x="59.4" y="115.1">2</text>
<text x="66.4" y="115.1">1</text>
<text x="143.8" y="115.1">4</text>
<text x="143.8" y="117.7">5</text>
<text x="149.6" y="116.2">SDI</text>
<text x="149.6" y="118.8">LDAC</text>
<text x="158.2" y="114.6" transform="rotate(-90 158.2 114.6)">VDD</text>
<text x="159.4" y="116.2">VOUT</text>
<text x="170" y="115.1">8</text>
<text x="219.4" y="115.1">3</text>
<text x="231.5" y="117.7">6</text>
<text x="143.8" y="120.2">6</text>
<text x="149.6" y="121.3">SHDN</text>
<text x="158.2" y="120.8" transform="rotate(-90 158.2 120.8)">VSS</text>
<text x="219.4" y="120.2">2</text>
<text x="225.7" y="124.1" transform="rotate(-90 225.7 124.1)">4</text>
<text x="157.1" y="126.6" transform="rotate(-90 157.1 126.6)">7</text>
<text x="75.9" y="153.8" transform="rotate(-90 75.9 153.8)">8</text>
<text x="80.9" y="153.8" transform="rotate(-90 80.9 153.8)">6</text>
<text x="85.9" y="161.9">CS/I2CSEL</text>
<text x="101.4" y="160.8">2</text>
<text x="77" y="164.3" transform="rotate(-90 77 164.3)">VDDA</text>
<text x="82.1" y="165.1" transform="rotate(-90 82.1 165.1)">VDDIO</text>
<text x="83.1" y="164.5">SDI/SDO/SDA</text>
<text x="87.7" y="167">SCK/SCL</text>
<text x="101.4" y="163.4">3</text>
<text x="101.4" y="165.9">4</text>
<text x="76.2" y="171.3">GND</text>
<text x="85" y="169.5">SDO/DNC/A</text>
<text x="101.4" y="168.4">5</text>
<text x="75.9" y="177.4" transform="rotate(-90 75.9 177.4)">1</text>
<text x="80.9" y="177.4" transform="rotate(-90 80.9 177.4)">7</text>
</g>
<g font-size="2.1" fill="#c90d0c">
<text x="102.4" y="55.1">RG</text>
<text x="102.4" y="65.2">RG</text>
</g>
<g font-size="1.8" fill="#0dab76">
<text x="105.2" y="52">+V</text>
<text x="105.7" y="68.8">-V</text>
</g>
</svg>
